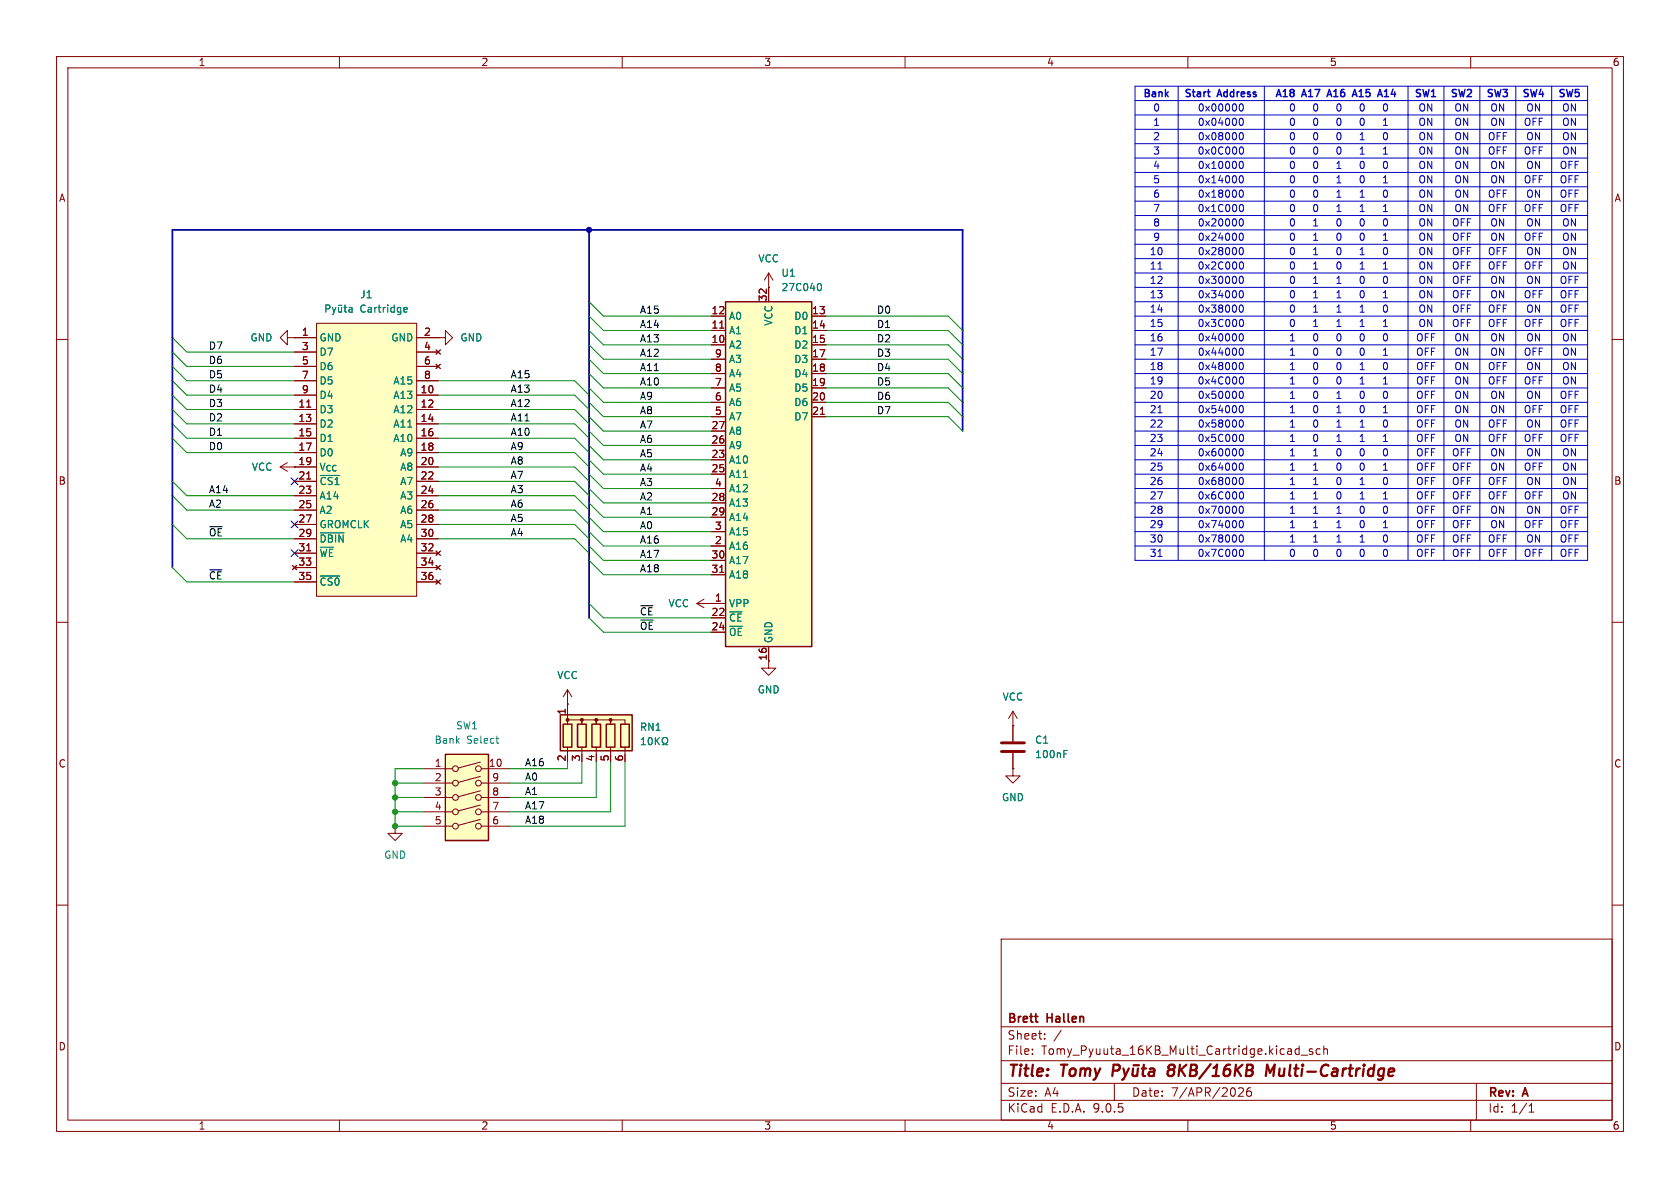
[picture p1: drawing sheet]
<svg xmlns="http://www.w3.org/2000/svg" width="297mm" height="210mm" viewBox="0 0 297 210" stroke-linecap="round" stroke-linejoin="round" font-family="sans-serif">
<g fill="none" stroke="#840000" stroke-width=".18">
<path d="M10 10h277v190h-277zM12 12h273v186h-273zM60 10v2M110 10v2M160 10v2M210 10v2M260 10v2M50.8 59.7v-1.3l-1.3 1.3 1.3 1.3v-1.3h1.3M52.1 59.7h.1M10 60h2M285 60h2M10 110h2"/>
<path d="M285 110h2M179.1 128.3v2.8M179.1 133.1v2.8M10 160h2M177 166h108v32h-108zM285 160h2M60 198v2M110 198v2M160 198v2M177 194.5h108M177 191.5h108M177 187.5h108"/>
<path d="M177 181.5h108M182.5 186.3v.1M182.5 185.5v.1M184.7 183.6v.1M184.7 182.8v.1M187.6 182.1l-1.3 2M197 191.5v3M210 198v2M219 192.4l.5-.1 .2 .1 .1 .3-.9 1.1h.9M221.1 192.3a.59 .59 0 0 0-.7 .6v.6l.1 .2 .5 .1 .2-.1v-.5l-.1-.3h-.4l-.3 .3M229 186.3l.2 .1 .5-.1M229.7 184.9v1.5"/>
<path d="M229.7 185.5l-.5-.1-.2 .1M230 186.5h1.2M232 185.5l-.3-.1-.2 .2v.2l.5 .2v.3h-.5M233.4 185.5l-.4-.1-.3 .3v.4l.1 .2h.6M234 185.5l.2-.1 .4 .1 .1 .9M234 184.9v1.5M260 198v2M261 191.5v6.5M270.3 196.6h.9M270.3 195.5l.4-.4v1.5"/>
</g>
<g fill="none" stroke="#840000" stroke-width=".4">
<path d="M196.8 189.3h.7a.55 .55 0 0 0 .5-.5 .55 .55 0 0 0-.4-.6h-.7l-.3 2M198.6 188.9l.3 1.3M198.9 190.2l-.2 .5-.3 .2M199.6 188.9l-.7 1.3M200.3 188.9v1.2a.57 .57 0 0 0 .7-.1M200.4 188.3h.9M201.2 188.9l-.2 1.3M201.8 188.9h.8M202.2 188.2l-.2 1.7 .1 .2 .3 .1M203.3 189l.2-.1 .5 .1v1.2M204.1 189.4h-.7a.4 .4 0 0 0-.3 .4 .4 .4 0 0 0 .2 .4l.7-.1M206.9 189.1a.65 .65 0 0 0-.3 1 .66 .66 0 0 0 .8-.1"/>
<path d="M206.9 189.1h.4M207.3 189.1l.1 .1M207.4 188.2a.66 .66 0 0 0-.8 .4v.3l.3 .2M207.5 189l-.2 .1M223.8 190.2l.2-2 .5 1.4 .9-1.4-.3 2"/>
</g>
<path d="M177 131.3h4.1M177 132.8h4.1" fill="none" stroke="#840000" stroke-width=".51"/>
<path d="M188.1 133.3h.4M188.1 132.7h.6" fill="none" stroke="#008484" stroke-width=".18"/>
<path d="M56 57.2h17.7v48.2h-17.7z" fill="#ffffc2"/>
<g fill="none" stroke="#840000" stroke-width=".18">
<path d="M52.1 59.7h3.8M56 57.2h17.7v48.2h-17.7zM73.7 59.7h3.8M77.5 59.7h1.2v-1.3l1.3 1.3-1.3 1.3v-1.3M77.5 59.7h.1M52.1 62.2h3.8M52.1 64.8h3.8M52.1 67.3h3.8M52.1 69.9h3.8M52.1 72.4h3.8M52.1 74.9h3.8M52.1 77.5h3.8"/>
<path d="M54.2 72h.7M73.7 62.2h3.8M73.7 64.8h3.8M73.7 67.3h3.8M73.7 69.9h3.8M73.7 72.4h3.8M73.7 74.9h3.8M73.7 77.5h3.8M77.1 61.8l.8 .8M77.1 64.4l.8 .8M77.9 61.8l-.8 .8M77.9 64.4l-.8 .8"/>
<path d="M49.5 82.6h6.4M49.5 82.6l1.3 .7M50.8 81.8l-1.3 .8M51.7 99.9l.8 .8M52.1 82.6h.1M52.1 80h3.8M52.1 85.1h3.8M52.1 87.6h3.8M52.1 90.2h3.8M52.1 92.7h3.8M52.1 95.3h3.8M52.1 97.8h3.8"/>
<path d="M52.5 99.9l-.8 .8M54.2 84.7h.7M54.2 97.4h.7M73.7 80h3.8M73.7 82.6h3.8M73.7 85.1h3.8M73.7 87.6h3.8M73.7 90.2h3.8M73.7 92.7h3.8M73.7 95.3h3.8M73.7 97.8h3.8M77.1 97.4l.8 .8"/>
<path d="M77.1 99.9l.8 .8M77.9 97.4l-.8 .8M77.9 99.9l-.8 .8M52.1 100.3h3.8M52.1 102.9h3.8M73.7 100.3h3.8M73.7 102.9h3.8M77.1 102.5l.8 .8M77.9 102.5l-.8 .8M100.3 124.5h.1M100.3 121.9l-.7 1.3M100.3 121.9l.8 1.3"/>
<path d="M100.3 121.9v2.6M69.8 146.1v1.2h1.3l-1.3 1.3-1.2-1.3h1.2M69.8 146.1h.1"/>
</g>
<g fill="none" stroke="#008484" stroke-width=".18">
<path d="M57.6 54.6l.6-.1 .1-.2v-.3l-.7-.1v1.3M58.8 54.3l.3 .9M59.1 55.2l-.3 .4M59.4 54.3l-.3 .9M59.8 54.3l.1 .8 .3 .1 .2-.1M59.8 54h.6M60.4 54.3v.9M60.8 54.3h.5M61 53.9v1.1l.3 .2M61.7 54.4h.5l.1 .8M62.3 54.6l-.5 .1-.1 .2 .1 .3 .5-.1M71.5 55.1h.4"/>
<path d="M71.5 54.4l.3-.1 .2 .3-.6 .2M56.6 84h3.5M56.6 94.2h4.2M56.6 101.8h3.5"/>
</g>
<path d="M99.1 126.4h12.7v6.3h-12.7z" fill="#ffffc2"/>
<path d="M99.1 126.4h12.7v6.3h-12.7zM99.6 128h1.5v4.1h-1.5zM102.1 128h1.5v4.1h-1.5zM104.6 128h1.6v4.1h-1.6zM107.2 128h1.5v4.1h-1.5zM109.7 128h1.6v4.1h-1.6z" fill="none" stroke="#840000" stroke-width=".25"/>
<g fill="#840000" stroke="#840000" stroke-width=".18">
<circle cx="100.3" cy="127.3" r=".25"/>
<circle cx="102.9" cy="127.3" r=".25"/>
<circle cx="105.4" cy="127.3" r=".25"/>
<circle cx="107.9" cy="127.3" r=".25"/>
</g>
<path d="M135.9 50.8h.1M135.9 48.3l-.8 1.2M135.9 48.3l.8 1.2M135.9 48.3v2.5M100.3 128v-.7h2.6v.7v-.7h2.5v.7v-.7h2.5v.7v-.7h2.6v.7M100.3 124.5v2.5M100.3 132.1v1.3M102.9 132.1v1.3M105.4 132.1v1.3M107.9 132.1v1.3M110.5 132.1v1.3" fill="none" stroke="#840000" stroke-width=".18"/>
<path d="M113.4 131.6h.7M113.4 130.7l.3-.3v1.2M114.8 130.4h.1a.68 .68 0 0 1 .4 .6 .68 .68 0 0 1-.4 .6 .84 .84 0 0 1-.1-1.2zM115.9 130.4v1.2M116 130.9l.6 .7M116.6 130.4l-.7 .7M117.1 131.6h.3v-.2a.54 .54 0 0 1-.3-.7 .54 .54 0 0 1 .8-.3 .58 .58 0 0 1-.2 1v.2h.3" fill="none" stroke="#008484" stroke-width=".18"/>
<path d="M78.7 133.4h7.7v15.2h-7.7z" fill="#ffffc2"/>
<g fill="none" stroke="#840000" stroke-width=".18">
<path d="M74.9 135.9h5.1M74.9 138.4h5.1M84.9 134.7l-3.9 1.1M84.9 137.3l-3.9 1M84.9 139.8l-3.9 1M85.1 135.9h5.1M85.1 138.4h5.1M179.1 128.3h.1M179.1 125.7l-.8 1.3M179.1 125.7l.7 1.3M179.1 125.7v2.6M74.9 141h5.1"/>
<path d="M74.9 143.5h5.1M74.9 146.1h5.1M84.9 142.3l-3.9 1.1M84.9 144.9l-3.9 1M85.1 141h5.1M85.1 143.5h5.1M85.1 146.1h5.1"/>
<circle cx="80.5" cy="138.4" r=".51"/>
<circle cx="80.5" cy="135.9" r=".51"/>
<circle cx="84.6" cy="135.9" r=".51"/>
<circle cx="84.6" cy="138.4" r=".51"/>
<circle cx="80.5" cy="141" r=".51"/>
<circle cx="80.5" cy="143.5" r=".51"/>
<circle cx="80.5" cy="146.1" r=".51"/>
<circle cx="84.6" cy="146.1" r=".51"/>
<circle cx="84.6" cy="141" r=".51"/>
<circle cx="84.6" cy="143.5" r=".51"/>
</g>
<path d="M78.7 133.4h7.7v15.2h-7.7z" fill="none" stroke="#840000" stroke-width=".25"/>
<path d="M87.7 130.5h.4M87.9 131.3l.2 .1" fill="none" stroke="#008484" stroke-width=".18"/>
<path d="M128.3 53.3h15.2v61h-15.2z" fill="#ffffc2"/>
<path d="M128.3 53.3h15.2v61h-15.2z" fill="none" stroke="#840000" stroke-width=".25"/>
<g fill="none" stroke="#840000" stroke-width=".18">
<path d="M52.1 59.7h.1M52.1 59.7h3.8M73.7 59.7h3.8M77.5 59.7h.1M125.7 55.9h2.6M125.7 58.4h2.6M127.2 58h.8M135.9 50.8h.1M135.9 50.8v2.5M143.5 55.9h2.5M143.5 58.4h2.5M52.1 62.2h3.8"/>
<path d="M52.1 64.8h3.8M52.1 67.3h3.8M52.1 69.9h3.8M52.1 72.4h3.8M52.1 74.9h3.8M52.1 77.5h3.8M54.2 72h.7M73.7 62.2h3.8M73.7 64.8h3.8M73.7 67.3h3.8M73.7 69.9h3.8M73.7 72.4h3.8"/>
<path d="M73.7 74.9h3.8M73.7 77.5h3.8M77.1 61.8l.8 .8M77.1 64.4l.8 .8M77.9 61.8l-.8 .8M77.9 64.4l-.8 .8M125.7 61h2.6M125.7 63.5h2.6M125.7 66h2.6M125.7 68.6h2.6M125.7 71.1h2.6M125.7 73.7h2.6"/>
<path d="M125.7 76.2h2.6M125.7 78.7h2.6M143.5 61h2.5M143.5 63.5h2.5M143.5 66h2.5M143.5 68.6h2.5M143.5 71.1h2.5M143.5 73.7h2.5M145 73.2h.7M51.7 99.9l.8 .8M52.1 82.6h.1M52.1 80h3.8"/>
<path d="M52.1 82.6h3.8M52.1 85.1h3.8M52.1 87.6h3.8M52.1 90.2h3.8M52.1 92.7h3.8M52.1 95.3h3.8M52.1 97.8h3.8M52.5 99.9l-.8 .8M54.2 84.7h.7M54.2 97.4h.7M73.7 80h3.8M73.7 82.6h3.8"/>
<path d="M73.7 85.1h3.8M73.7 87.6h3.8M73.7 90.2h3.8M73.7 92.7h3.8M73.7 95.3h3.8M73.7 97.8h3.8M77.1 97.4l.8 .8M77.1 99.9l.8 .8M77.9 97.4l-.8 .8M77.9 99.9l-.8 .8M125.7 81.3h2.6M125.7 83.8h2.6"/>
<path d="M125.7 86.4h2.6M125.7 88.9h2.6M125.7 91.4h2.6M125.7 94h2.6M125.7 96.5h2.6M125.7 99.1h2.6M52.1 100.3h3.8M52.1 102.9h3.8M73.7 100.3h3.8M73.7 102.9h3.8M77.1 102.5l.8 .8M77.9 102.5l-.8 .8"/>
<path d="M123.2 106.7h5.1M123.2 106.7l1.3 .7M124.5 105.9l-1.3 .8M125.7 106.7h.1M125.7 101.6h2.6M125.7 109.2h2.6M125.7 111.8h2.6M127.2 101.2h.8M135.9 114.3v3.8h1.3l-1.3 1.3-1.3-1.3h1.3M100.3 124.5h.1M100.3 124.5v2.5M179.1 135.9v1.3h1.2l-1.2 1.2-1.3-1.2h1.3"/>
<path d="M179.1 135.9h.1M179.1 128.3h.1M179.1 128.3v2.8M179.1 133.1v2.8"/>
</g>
<g fill="none" stroke="#008484" stroke-width=".18">
<path d="M57.6 54.6l.6-.1 .1-.2v-.3l-.7-.1v1.3M58.8 54.3l.3 .9M59.1 55.2l-.3 .4M59.4 54.3l-.3 .9M59.8 54.3l.1 .8 .3 .1 .2-.1M59.8 54h.6M60.4 54.3v.9M60.8 54.3h.5M61 53.9v1.1l.3 .2M61.7 54.4h.5l.1 .8M62.3 54.6l-.5 .1-.1 .2 .1 .3 .5-.1M71.5 55.1h.4"/>
<path d="M71.5 54.4l.3-.1 .2 .3-.6 .2M144.7 50.2l.1-.1a.68 .68 0 0 1 .4 .6 .68 .68 0 0 1-.4 .7l-.1-.1M56.6 84h3.5M56.6 94.2h4.2M56.6 101.8h3.5M113.4 131.6h.7M113.4 130.7l.3-.3v1.2M114.8 130.4h.1a.68 .68 0 0 1 .4 .6 .68 .68 0 0 1-.4 .6 .84 .84 0 0 1-.1-1.2zM115.9 130.4v1.2M116 130.9l.6 .7M116.6 130.4l-.7 .7M117.1 131.6h.3v-.2a.54 .54 0 0 1-.3-.7 .54 .54 0 0 1 .8-.3 .58 .58 0 0 1-.2 1v.2h.3"/>
<path d="M188.1 133.3h.4M188.1 132.7h.6"/>
</g>
<path d="M213.5 16.2h.4M213.7 17l.2 .1M235 15.8l-.4 1.3M239.1 17.1l.4-1.3 .4 1.3M239.2 16.7h.6M243.7 16.7h.6M244 15.8l.4 1.3" fill="none" stroke="#0000c2" stroke-width=".25"/>
<g fill="none" stroke="#0000c2" stroke-width=".18">
<path d="M200.7 17.8h80M200.7 15.2h80v83.9h-80zM208.3 15.2v83.9M219.3 18.4h.1a.68 .68 0 0 1 .4 .6 .68 .68 0 0 1-.4 .6 .84 .84 0 0 1-.1-1.2zM223.5 15.2v83.9M236.5 18.5l.1-.1a.68 .68 0 0 1 .5 .6 .68 .68 0 0 1-.5 .6l-.1-.1-.2-.4zM240.6 18.5l.2-.1a.68 .68 0 0 1 .4 .6 .68 .68 0 0 1-.4 .6l-.2-.1-.1-.4zM244.7 18.5l.2-.1a.68 .68 0 0 1 .4 .6 .68 .68 0 0 1-.4 .6l-.2-.1-.1-.4zM248.9 15.2v83.9M255.3 15.2v83.9M261.6 15.2v83.9M268 15.2v83.9"/>
<path d="M274.3 15.2v83.9M200.7 20.3h80M200.7 22.9h80M200.7 25.4h80M200.7 27.9h80M200.7 30.5h80M200.7 33h80M200.7 35.6h80M200.7 38.1h80M219.2 26.1l.2-.1a.68 .68 0 0 1 .4 .6 .68 .68 0 0 1-.4 .6l-.2-.1M219.2 36.3l.2-.2a.68 .68 0 0 1 .4 .7 .68 .68 0 0 1-.4 .6l-.2-.1M219.3 21l.1-.1a.68 .68 0 0 1 .4 .6 .68 .68 0 0 1-.4 .7 .84 .84 0 0 1-.1-1.2z"/>
<path d="M219.3 23.5l.1-.1a.68 .68 0 0 1 .4 .7 .68 .68 0 0 1-.4 .6 .84 .84 0 0 1-.1-1.2zM219.3 28.6l.1-.1a.68 .68 0 0 1 .4 .7 .68 .68 0 0 1-.4 .6 .84 .84 0 0 1-.1-1.2zM219.3 31.1h.1a.68 .68 0 0 1 .4 .6 .68 .68 0 0 1-.4 .6 .84 .84 0 0 1-.1-1.2zM219.3 33.7l.1-.1a.68 .68 0 0 1 .4 .6 .68 .68 0 0 1-.4 .7 .84 .84 0 0 1-.1-1.2zM219.3 38.7h.1a.68 .68 0 0 1 .4 .6 .68 .68 0 0 1-.4 .6 .84 .84 0 0 1-.1-1.2zM232.2 39.9h.8M232.3 39h-.1M236.3 29.8h.8M236.3 28.9l.4-.4v1.3M236.3 31.4l.4-.3v1.2M236.3 34l.4-.4v1.3M236.3 36.5l.4-.4v1.3"/>
<path d="M236.3 32.3h.8M236.3 34.9h.8M236.3 37.4h.8M236.5 23.6l.1-.2a.68 .68 0 0 1 .5 .7 .68 .68 0 0 1-.5 .6l-.1-.1-.2-.4zM236.5 26.1l.1-.1a.68 .68 0 0 1 .5 .6 .68 .68 0 0 1-.5 .6l-.1-.1-.2-.3zM236.5 38.8l.1-.1a.68 .68 0 0 1 .5 .6 .68 .68 0 0 1-.5 .6l-.1-.1-.2-.3zM236.9 21l-.1-.1a.68 .68 0 0 0-.5 .6 .68 .68 0 0 0 .5 .7l.1-.1M240.5 24.7h.7M240.5 23.8l.3-.4v1.3M240.5 26.3l.3-.3v1.2M240.5 34l.3-.4v1.3M240.5 36.5l.3-.4v1.3"/>
<path d="M240.5 27.2h.7M240.5 34.9h.7M240.5 37.4h.7M240.6 21l.2-.1a.68 .68 0 0 1 .4 .6 .68 .68 0 0 1-.4 .7l-.2-.2-.1-.3zM240.6 28.6l.2-.1a.68 .68 0 0 1 .4 .7 .68 .68 0 0 1-.4 .6l-.2-.1-.1-.4zM240.6 31.2l.2-.1a.68 .68 0 0 1 .4 .6 .68 .68 0 0 1-.4 .6l-.2-.1-.1-.4zM240.6 38.8l.2-.1a.68 .68 0 0 1 .4 .6 .68 .68 0 0 1-.4 .6l-.2-.1-.1-.3zM244.6 22.2h.7M244.6 21.3l.3-.4v1.3M244.6 26.3l.3-.3v1.2M244.6 31.4l.3-.3v1.2M244.6 36.5l.3-.4v1.3"/>
<path d="M244.6 27.2h.7M244.6 32.3h.7M244.6 37.4h.7M244.7 28.6l.2-.1a.68 .68 0 0 1 .4 .7 .68 .68 0 0 1-.4 .6l-.2-.1-.1-.4zM244.7 23.6l.2-.2a.68 .68 0 0 1 .4 .7 .68 .68 0 0 1-.4 .6l-.2-.1-.1-.4zM244.7 33.7l.2-.1a.68 .68 0 0 1 .4 .6 .68 .68 0 0 1-.4 .7l-.2-.2-.1-.3zM244.7 38.8l.2-.1a.68 .68 0 0 1 .4 .6 .68 .68 0 0 1-.4 .6l-.2-.1-.1-.3zM200.7 40.6h80M200.7 43.2h80M200.7 45.7h80M200.7 48.3h80M200.7 50.8h80"/>
<path d="M200.7 53.3h80M200.7 55.9h80M200.7 58.4h80M204.7 47.6h.7M219.2 46.4l.2-.1a.68 .68 0 0 1 .4 .6 .68 .68 0 0 1-.4 .7l-.2-.2M219.2 56.6l.2-.1a.68 .68 0 0 1 .4 .6 .68 .68 0 0 1-.4 .6l-.2-.1M219.3 41.3l.1-.1a.68 .68 0 0 1 .4 .7 .68 .68 0 0 1-.4 .6 .84 .84 0 0 1-.1-1.2zM219.3 43.8h.1a.68 .68 0 0 1 .4 .6 .68 .68 0 0 1-.4 .6 .84 .84 0 0 1-.1-1.2zM219.3 48.9l.1-.1a.68 .68 0 0 1 .4 .7 .68 .68 0 0 1-.4 .6 .84 .84 0 0 1-.1-1.2zM219.3 51.4h.1a.68 .68 0 0 1 .4 .6 .68 .68 0 0 1-.4 .6 .84 .84 0 0 1-.1-1.2zM219.3 54l.1-.1a.68 .68 0 0 1 .4 .7 .68 .68 0 0 1-.4 .6 .84 .84 0 0 1-.1-1.2zM219.3 59.1l.1-.1a.68 .68 0 0 1 .4 .6 .68 .68 0 0 1-.4 .7 .84 .84 0 0 1-.1-1.2z"/>
<path d="M232.2 42.5h.8M232.2 45h.8M232.2 47.6h.8M232.2 50.1h.8M232.2 52.6h.8M232.2 55.2h.8M232.2 57.7h.8M232.3 41.5l-.1 .1M232.3 44.1h-.1M232.3 46.6l-.1 .1M232.3 49.1l-.1 .1M232.3 51.7h-.1"/>
<path d="M232.3 54.2l-.1 .1M232.3 56.8h-.1M236.3 49.2l.4-.4v1.3M236.3 51.7l.4-.3v1.2M236.3 54.3l.4-.4v1.3M236.3 56.8l.4-.3v1.2M236.3 50.1h.8M236.3 52.6h.8M236.3 55.2h.8M236.3 57.7h.8M236.5 43.9l.1-.1a.68 .68 0 0 1 .5 .6 .68 .68 0 0 1-.5 .6l-.1-.1-.2-.4zM236.5 46.4l.1-.1a.68 .68 0 0 1 .5 .6 .68 .68 0 0 1-.5 .7l-.1-.2-.2-.3z"/>
<path d="M236.5 59.1l.1-.1a.68 .68 0 0 1 .5 .6 .68 .68 0 0 1-.5 .7l-.1-.2-.2-.3zM236.9 41.3l-.1-.1a.68 .68 0 0 0-.5 .7 .68 .68 0 0 0 .5 .6l.1-.1M240.5 44.1l.3-.3v1.2M240.5 46.7l.3-.4v1.3M240.5 54.3l.3-.4v1.3M240.5 56.8l.3-.3v1.2M240.5 45h.7M240.5 47.6h.7M240.5 55.2h.7M240.5 57.7h.7M240.6 41.3l.2-.1a.68 .68 0 0 1 .4 .7 .68 .68 0 0 1-.4 .6l-.2-.1-.1-.4zM240.6 49l.2-.2a.68 .68 0 0 1 .4 .7 .68 .68 0 0 1-.4 .6l-.2-.1-.1-.4z"/>
<path d="M240.6 51.5l.2-.1a.68 .68 0 0 1 .4 .6 .68 .68 0 0 1-.4 .6l-.2-.1-.1-.3zM240.6 59.1l.2-.1a.68 .68 0 0 1 .4 .6 .68 .68 0 0 1-.4 .7l-.2-.2-.1-.3zM244.6 41.6l.3-.4v1.3M244.6 46.7l.3-.4v1.3M244.6 51.7l.3-.3v1.2M244.6 56.8l.3-.3v1.2M244.6 42.5h.7M244.6 47.6h.7M244.6 52.6h.7M244.6 57.7h.7M244.7 43.9l.2-.1a.68 .68 0 0 1 .4 .6 .68 .68 0 0 1-.4 .6l-.2-.1-.1-.4zM244.7 49l.2-.2a.68 .68 0 0 1 .4 .7 .68 .68 0 0 1-.4 .6l-.2-.1-.1-.4z"/>
<path d="M244.7 54l.2-.1a.68 .68 0 0 1 .4 .7 .68 .68 0 0 1-.4 .6l-.2-.1-.1-.4zM244.7 59.1l.2-.1a.68 .68 0 0 1 .4 .6 .68 .68 0 0 1-.4 .7l-.2-.2-.1-.3zM200.7 61h80M200.7 63.5h80M200.7 66h80M200.7 68.6h80M200.7 71.1h80M200.7 73.7h80M200.7 76.2h80M200.7 78.7h80M204.7 73h.7M219.2 66.7l.2-.1a.68 .68 0 0 1 .4 .7 .68 .68 0 0 1-.4 .6l-.2-.1"/>
<path d="M219.2 76.9l.2-.1a.68 .68 0 0 1 .4 .6 .68 .68 0 0 1-.4 .6l-.2-.1M219.3 61.6l.1-.1a.68 .68 0 0 1 .4 .7 .68 .68 0 0 1-.4 .6 .84 .84 0 0 1-.1-1.2zM219.3 64.1h.1a.68 .68 0 0 1 .4 .6 .68 .68 0 0 1-.4 .6 .84 .84 0 0 1-.1-1.2zM219.3 69.2h.1a.68 .68 0 0 1 .4 .6 .68 .68 0 0 1-.4 .6 .84 .84 0 0 1-.1-1.2zM219.3 71.8l.1-.1a.68 .68 0 0 1 .4 .6 .68 .68 0 0 1-.4 .7 .84 .84 0 0 1-.1-1.2zM219.3 74.3l.1-.1a.68 .68 0 0 1 .4 .7 .68 .68 0 0 1-.4 .6 .84 .84 0 0 1-.1-1.2zM219.3 79.4l.1-.1a.68 .68 0 0 1 .4 .7 .68 .68 0 0 1-.4 .6 .84 .84 0 0 1-.1-1.2zM232.3 79.6l-.1 .1M236.3 69.5l.4-.3v1.2M236.3 72.1l.4-.4v1.3M236.3 74.6l.4-.4v1.3M236.3 77.1l.4-.3v1.2"/>
<path d="M236.3 70.4h.8M236.3 73h.8M236.3 75.5h.8M236.3 78h.8M236.5 64.2l.1-.1a.68 .68 0 0 1 .5 .6 .68 .68 0 0 1-.5 .6l-.1-.1-.2-.3zM236.5 66.7l.1-.1a.68 .68 0 0 1 .5 .7 .68 .68 0 0 1-.5 .6l-.1-.1-.2-.4zM236.5 79.4l.1-.1a.68 .68 0 0 1 .5 .7 .68 .68 0 0 1-.5 .6l-.1-.1-.2-.4zM236.9 61.6l-.1-.1a.68 .68 0 0 0-.5 .7 .68 .68 0 0 0 .5 .6l.1-.1M240.5 64.4l.3-.3v1.2M240.5 67l.3-.4v1.3M240.5 74.6l.3-.4v1.3M240.5 77.1l.3-.3v1.2"/>
<path d="M240.5 65.3h.7M240.5 67.9h.7M240.5 75.5h.7M240.5 78h.7M240.6 61.7l.2-.2a.68 .68 0 0 1 .4 .7 .68 .68 0 0 1-.4 .6l-.2-.1-.1-.4zM240.6 69.3l.2-.1a.68 .68 0 0 1 .4 .6 .68 .68 0 0 1-.4 .6l-.2-.1-.1-.4zM240.6 71.8l.2-.1a.68 .68 0 0 1 .4 .6 .68 .68 0 0 1-.4 .7l-.2-.2-.1-.3zM240.6 79.4l.2-.1a.68 .68 0 0 1 .4 .7 .68 .68 0 0 1-.4 .6l-.2-.1-.1-.4zM244.6 61.9l.3-.4v1.3M244.6 67l.3-.4v1.3M244.6 72.1l.3-.4v1.3M244.6 77.1l.3-.3v1.2"/>
<path d="M244.6 62.8h.7M244.6 67.9h.7M244.6 73h.7M244.6 78h.7M244.7 64.2l.2-.1a.68 .68 0 0 1 .4 .6 .68 .68 0 0 1-.4 .6l-.2-.1-.1-.3zM244.7 69.3l.2-.1a.68 .68 0 0 1 .4 .6 .68 .68 0 0 1-.4 .6l-.2-.1-.1-.4zM244.7 74.4l.2-.2a.68 .68 0 0 1 .4 .7 .68 .68 0 0 1-.4 .6l-.2-.1-.1-.4zM244.7 79.4l.2-.1a.68 .68 0 0 1 .4 .7 .68 .68 0 0 1-.4 .6l-.2-.1-.1-.4zM200.7 81.3h80M200.7 83.8h80M200.7 86.4h80M200.7 88.9h80"/>
<path d="M200.7 91.4h80M200.7 94h80M200.7 96.5h80M204.7 98.4h.7M219.2 87.1l.2-.2a.68 .68 0 0 1 .4 .7 .68 .68 0 0 1-.4 .6l-.2-.1M219.2 97.2l.2-.1a.68 .68 0 0 1 .4 .6 .68 .68 0 0 1-.4 .7l-.2-.2M219.3 81.9h.1a.68 .68 0 0 1 .4 .6 .68 .68 0 0 1-.4 .6 .84 .84 0 0 1-.1-1.2zM219.3 84.5l.1-.1a.68 .68 0 0 1 .4 .6 .68 .68 0 0 1-.4 .7 .84 .84 0 0 1-.1-1.2zM219.3 89.5h.1a.68 .68 0 0 1 .4 .6 .68 .68 0 0 1-.4 .6 .84 .84 0 0 1-.1-1.2zM219.3 92.1l.1-.1a.68 .68 0 0 1 .4 .7 .68 .68 0 0 1-.4 .6 .84 .84 0 0 1-.1-1.2zM219.3 94.6h.1a.68 .68 0 0 1 .4 .6 .68 .68 0 0 1-.4 .6 .84 .84 0 0 1-.1-1.2zM232.2 80.6h.8"/>
<path d="M232.2 83.1h.8M232.2 85.7h.8M232.2 88.2h.8M232.2 90.7h.8M232.2 93.3h.8M232.2 95.8h.8M232.3 82.2h-.1M232.3 84.7l-.1 .1M232.3 87.2l-.1 .1M232.3 89.8h-.1M232.3 92.3l-.1 .1M232.3 94.9h-.1"/>
<path d="M236.3 89.8l.4-.3v1.2M236.3 92.4l.4-.4v1.3M236.3 94.9l.4-.3v1.2M236.3 90.7h.8M236.3 93.3h.8M236.3 95.8h.8M236.5 87.1l.1-.2a.68 .68 0 0 1 .5 .7 .68 .68 0 0 1-.5 .6l-.1-.1-.2-.4zM236.5 84.5l.1-.1a.68 .68 0 0 1 .5 .6 .68 .68 0 0 1-.5 .7l-.1-.2-.2-.3zM236.5 97.2l.1-.1a.68 .68 0 0 1 .5 .6 .68 .68 0 0 1-.5 .7l-.1-.2-.2-.3zM236.9 81.9h-.1a.68 .68 0 0 0-.5 .6 .68 .68 0 0 0 .5 .6h.1M240.5 84.8l.3-.4v1.3M240.5 87.3l.3-.4v1.3"/>
<path d="M240.5 94.9l.3-.3v1.2M240.5 85.7h.7M240.5 88.2h.7M240.5 95.8h.7M240.6 82l.2-.1a.68 .68 0 0 1 .4 .6 .68 .68 0 0 1-.4 .6l-.2-.1-.1-.4zM240.6 89.6l.2-.1a.68 .68 0 0 1 .4 .6 .68 .68 0 0 1-.4 .6l-.2-.1-.1-.3zM240.6 92.1l.2-.1a.68 .68 0 0 1 .4 .7 .68 .68 0 0 1-.4 .6l-.2-.1-.1-.4zM240.6 97.2l.2-.1a.68 .68 0 0 1 .4 .6 .68 .68 0 0 1-.4 .7l-.2-.2-.1-.3zM244.6 82.2l.3-.3v1.2M244.6 87.3l.3-.4v1.3M244.6 92.4l.3-.4v1.3M244.6 83.1h.7"/>
<path d="M244.6 88.2h.7M244.6 93.3h.7M244.7 84.5l.2-.1a.68 .68 0 0 1 .4 .6 .68 .68 0 0 1-.4 .7l-.2-.2-.1-.3zM244.7 89.6l.2-.1a.68 .68 0 0 1 .4 .6 .68 .68 0 0 1-.4 .6l-.2-.1-.1-.3zM244.7 94.7l.2-.1a.68 .68 0 0 1 .4 .6 .68 .68 0 0 1-.4 .6l-.2-.1-.1-.4zM244.7 97.2l.2-.1a.68 .68 0 0 1 .4 .6 .68 .68 0 0 1-.4 .7l-.2-.2-.1-.3z"/>
</g>
<path d="M104.1 40.6v68.6M170.2 76.2v-35.6h-139.7v59.7" fill="none" stroke="#000084" stroke-width=".3"/>
<g fill="none" stroke="#008400" stroke-width=".18">
<path d="M30.5 59.7l2.5 2.5h19.1M104.1 53.3l2.6 2.6h19M104.1 55.9l2.6 2.5h19M104.1 58.4l2.6 2.6h19M146 55.9h21.6l2.6 2.5M146 58.4h21.6l2.6 2.6M30.5 77.5l2.5 2.5h19.1M30.5 67.3l2.5 2.6h19.1M30.5 72.4l2.5 2.5h19.1M30.5 69.9l2.5 2.5h19.1M30.5 64.8l2.5 2.5h19.1M30.5 62.2l2.5 2.6h19.1"/>
<path d="M30.5 74.9l2.5 2.6h19.1M77.5 69.9h24.1l2.5 2.5M77.5 74.9h24.1l2.5 2.6M77.5 72.4h24.1l2.5 2.5M77.5 67.3h24.1l2.5 2.6M77.5 77.5h24.1l2.5 2.5M104.1 66l2.6 2.6h19M104.1 68.6l2.6 2.5h19M104.1 71.1l2.6 2.6h19M104.1 63.5l2.6 2.5h19M104.1 76.2l2.6 2.5h19M104.1 78.7l2.6 2.6h19"/>
<path d="M104.1 73.7l2.6 2.5h19M104.1 61l2.6 2.5h19M146 68.6h21.6l2.6 2.5M146 71.1h21.6l2.6 2.6M146 73.7h21.6l2.6 2.5M146 66h21.6l2.6 2.6M146 63.5h21.6l2.6 2.5M146 61h21.6l2.6 2.5M30.5 87.6l2.5 2.6h19.1M30.5 92.7l2.5 2.6h19.1M30.5 85.1l2.5 2.5h19.1M77.5 80h24.1l2.5 2.6"/>
<path d="M77.5 82.6h24.1l2.5 2.5M77.5 85.1h24.1l2.5 2.5M77.5 90.2h24.1l2.5 2.5M77.5 95.3h24.1l2.5 2.5M77.5 92.7h24.1l2.5 2.6M77.5 87.6h24.1l2.5 2.6M104.1 81.3l2.6 2.5h19M104.1 83.8l2.6 2.6h19M104.1 96.5l2.6 2.6h19M104.1 91.4l2.6 2.6h19M104.1 88.9l2.6 2.5h19M104.1 86.4l2.6 2.5h19"/>
<path d="M104.1 94l2.6 2.5h19M104.1 99.1l2.6 2.5h19M30.5 100.3l2.5 2.6h19.1M104.1 109.2l2.6 2.6h19M104.1 106.7l2.6 2.5h19M69.8 138.4h5.1M74.9 135.9h-5.1v10.2h5.1M100.3 134.6v1.3h-10.1M102.9 134.6v3.8h-12.7M105.4 134.6v6.4h-15.2M107.9 134.6v8.9h-17.7M110.5 134.6v11.5h-20.3"/>
<path d="M69.8 141h5.1M69.8 143.5h5.1"/>
</g>
<path d="M51.5 92.1l1.2 1.2M51.5 84.5l1.2 1.2M51.5 97.2l1.2 1.2M52.7 92.1l-1.2 1.2M52.7 84.5l-1.2 1.2M52.7 97.2l-1.2 1.2" fill="none" stroke="#000084" stroke-width=".18"/>
<g fill="#008400" stroke="#008400" stroke-width=".18">
<circle cx="69.8" cy="141" r=".46"/>
<circle cx="69.8" cy="143.5" r=".46"/>
<circle cx="69.8" cy="138.4" r=".46"/>
<circle cx="69.8" cy="146.1" r=".46"/>
</g>
<circle cx="104.1" cy="40.6" r=".46" fill="#000084" stroke="#000084" stroke-width=".18"/>
<g font-size="2.8" fill="#840000">
<text x="178" y="190.9">Title:</text>
<text x="187.7" y="190.9">Tomy</text>
<text x="208.1" y="190.9">8KB/16KB</text>
<text x="226.2" y="190.9">Multi-Cartridge</text>
</g>
<g font-size="2.1" fill="#840000">
<text x="178" y="184">Sheet:</text>
<text x="178" y="181.2">Brett</text>
<text x="185.2" y="181.2">Hallen</text>
<text x="178" y="186.7">File:</text>
<text x="184.1" y="186.7">Tomy_Pyuuta_16KB_Multi_Cartridge.kicad_sch</text>
<text x="178" y="196.9">KiCad</text>
<text x="178" y="194.1">Size:</text>
<text x="184.7" y="194.1">A4</text>
<text x="185.7" y="196.9">E.D.A.</text>
<text x="193.3" y="196.9">9.0.5</text>
<text x="200" y="194.1">Date:</text>
<text x="207" y="194.1">7/APR/2026</text>
<text x="263" y="194.3">Rev:</text>
<text x="263" y="196.9">Id:</text>
<text x="267.1" y="196.9">1/1</text>
<text x="269.4" y="194.3">A</text>
</g>
<g font-size="1.8" fill="#840000">
<text x="35" y="11.9">1</text>
<text x="85" y="11.9">2</text>
<text x="135" y="11.9">3</text>
<text x="185" y="11.9">4</text>
<text x="235" y="11.9">5</text>
<text x="285" y="11.9">6</text>
<text x="10.3" y="35.9">A</text>
<text x="285.3" y="35.9">A</text>
<text x="135.6" y="53.4" transform="rotate(-90 135.6 53.4)">32</text>
<text x="53.3" y="59.4">1</text>
<text x="74.9" y="59.4">2</text>
<text x="125.7" y="55.6">12</text>
<text x="125.7" y="58.2">11</text>
<text x="143.5" y="55.6">13</text>
<text x="143.5" y="58.2">14</text>
<text x="53.3" y="62">3</text>
<text x="53.3" y="64.5">5</text>
<text x="74.9" y="62">4</text>
<text x="74.9" y="64.5">6</text>
<text x="125.7" y="60.7">10</text>
<text x="126.3" y="63.2">9</text>
<text x="126.3" y="65.8">8</text>
<text x="143.5" y="60.7">15</text>
<text x="143.5" y="63.2">17</text>
<text x="143.5" y="65.8">18</text>
<text x="53.3" y="67.1">7</text>
<text x="53.3" y="69.6">9</text>
<text x="74.3" y="69.6">10</text>
<text x="74.9" y="67.1">8</text>
<text x="126.3" y="68.3">7</text>
<text x="126.3" y="70.9">6</text>
<text x="143.5" y="68.3">19</text>
<text x="143.5" y="70.9">20</text>
<text x="52.7" y="72.1">11</text>
<text x="52.7" y="74.7">13</text>
<text x="52.7" y="77.2">15</text>
<text x="74.3" y="72.1">12</text>
<text x="74.3" y="74.7">14</text>
<text x="74.3" y="77.2">16</text>
<text x="125.7" y="75.9">27</text>
<text x="126.3" y="73.4">5</text>
<text x="143.5" y="73.4">21</text>
<text x="52.7" y="79.8">17</text>
<text x="52.7" y="82.3">19</text>
<text x="74.3" y="79.8">18</text>
<text x="74.3" y="82.3">20</text>
<text x="125.7" y="78.5">26</text>
<text x="125.7" y="81">23</text>
<text x="125.7" y="83.6">25</text>
<text x="10.3" y="85.9">B</text>
<text x="52.7" y="84.8">21</text>
<text x="52.7" y="87.4">23</text>
<text x="52.7" y="89.9">25</text>
<text x="74.3" y="84.8">22</text>
<text x="74.3" y="87.4">24</text>
<text x="74.3" y="89.9">26</text>
<text x="125.7" y="88.6">28</text>
<text x="126.3" y="86.1">4</text>
<text x="285.3" y="85.9">B</text>
<text x="52.7" y="92.5">27</text>
<text x="52.7" y="95">29</text>
<text x="74.3" y="92.5">28</text>
<text x="74.3" y="95">30</text>
<text x="125.7" y="91.2">29</text>
<text x="126.3" y="93.7">3</text>
<text x="52.7" y="97.5">31</text>
<text x="52.7" y="100.1">33</text>
<text x="74.3" y="97.5">32</text>
<text x="74.3" y="100.1">34</text>
<text x="125.7" y="98.8">30</text>
<text x="125.7" y="101.3">31</text>
<text x="126.3" y="96.3">2</text>
<text x="52.7" y="102.6">35</text>
<text x="74.3" y="102.6">36</text>
<text x="126.3" y="106.4">1</text>
<text x="125.7" y="109">22</text>
<text x="125.7" y="111.5">24</text>
<text x="135.6" y="116.9" transform="rotate(-90 135.6 116.9)">16</text>
<text x="100.1" y="126.4" transform="rotate(-90 100.1 126.4)">1</text>
<text x="10.3" y="135.9">C</text>
<text x="76.8" y="135.6">1</text>
<text x="86.3" y="135.6">10</text>
<text x="100.1" y="134.7" transform="rotate(-90 100.1 134.7)">2</text>
<text x="102.6" y="134.7" transform="rotate(-90 102.6 134.7)">3</text>
<text x="105.2" y="134.7" transform="rotate(-90 105.2 134.7)">4</text>
<text x="107.7" y="134.7" transform="rotate(-90 107.7 134.7)">5</text>
<text x="110.2" y="134.7" transform="rotate(-90 110.2 134.7)">6</text>
<text x="285.3" y="135.9">C</text>
<text x="76.8" y="138.2">2</text>
<text x="76.8" y="140.7">3</text>
<text x="76.8" y="143.3">4</text>
<text x="86.9" y="138.2">9</text>
<text x="86.9" y="140.7">8</text>
<text x="86.9" y="143.3">7</text>
<text x="76.8" y="145.8">5</text>
<text x="86.9" y="145.8">6</text>
<text x="10.3" y="185.9">D</text>
<text x="285.3" y="185.9">D</text>
<text x="35" y="199.9">1</text>
<text x="85" y="199.9">2</text>
<text x="135" y="199.9">3</text>
<text x="185" y="199.9">4</text>
<text x="235" y="199.9">5</text>
<text x="285" y="199.9">6</text>
</g>
<g font-size="1.8" fill="#0000c2">
<text x="201.9" y="17.5">Bank</text>
<text x="209.2" y="17.5">Start</text>
<text x="215.3" y="17.5">Address</text>
<text x="225.3" y="17.5">A18</text>
<text x="230.2" y="17.5">A17</text>
<text x="235.2" y="17.5">A16</text>
<text x="240.2" y="17.5">A15</text>
<text x="245.2" y="17.5">A14</text>
<text x="249.9" y="17.5">SW1</text>
<text x="256.3" y="17.5">SW2</text>
<text x="262.6" y="17.5">SW3</text>
<text x="269" y="17.5">SW4</text>
<text x="275.3" y="17.5">SW5</text>
<text x="203.8" y="19.9">0</text>
<text x="203.8" y="22.5">1</text>
<text x="211.7" y="19.9">0x00000</text>
<text x="211.7" y="22.5">0x04000</text>
<text x="228" y="19.9">0</text>
<text x="228" y="22.5">0</text>
<text x="232.7" y="19.9">0</text>
<text x="232.7" y="22.5">0</text>
<text x="237.4" y="22.5">0</text>
<text x="250.7" y="19.9">ON</text>
<text x="250.7" y="22.5">ON</text>
<text x="257" y="19.9">ON</text>
<text x="257" y="22.5">ON</text>
<text x="263.4" y="19.9">ON</text>
<text x="263.4" y="22.5">ON</text>
<text x="269.3" y="22.5">OFF</text>
<text x="269.7" y="19.9">ON</text>
<text x="276.1" y="19.9">ON</text>
<text x="276.1" y="22.5">ON</text>
<text x="203.8" y="25">2</text>
<text x="203.8" y="27.5">3</text>
<text x="211.6" y="27.5">0x0C000</text>
<text x="211.7" y="25">0x08000</text>
<text x="228" y="25">0</text>
<text x="228" y="27.5">0</text>
<text x="232.7" y="25">0</text>
<text x="232.7" y="27.5">0</text>
<text x="250.7" y="25">ON</text>
<text x="250.7" y="27.5">ON</text>
<text x="257" y="25">ON</text>
<text x="257" y="27.5">ON</text>
<text x="262.9" y="25">OFF</text>
<text x="262.9" y="27.5">OFF</text>
<text x="269.3" y="27.5">OFF</text>
<text x="269.7" y="25">ON</text>
<text x="276.1" y="25">ON</text>
<text x="276.1" y="27.5">ON</text>
<text x="203.8" y="30.1">4</text>
<text x="203.8" y="32.6">5</text>
<text x="203.8" y="35.2">6</text>
<text x="211.7" y="30.1">0x10000</text>
<text x="211.7" y="32.6">0x14000</text>
<text x="211.7" y="35.2">0x18000</text>
<text x="228" y="30.1">0</text>
<text x="228" y="32.6">0</text>
<text x="228" y="35.2">0</text>
<text x="232.7" y="30.1">0</text>
<text x="232.7" y="32.6">0</text>
<text x="232.7" y="35.2">0</text>
<text x="250.7" y="30.1">ON</text>
<text x="250.7" y="32.6">ON</text>
<text x="250.7" y="35.2">ON</text>
<text x="257" y="30.1">ON</text>
<text x="257" y="32.6">ON</text>
<text x="257" y="35.2">ON</text>
<text x="262.9" y="35.2">OFF</text>
<text x="263.4" y="30.1">ON</text>
<text x="263.4" y="32.6">ON</text>
<text x="269.3" y="32.6">OFF</text>
<text x="269.7" y="30.1">ON</text>
<text x="269.7" y="35.2">ON</text>
<text x="275.6" y="30.1">OFF</text>
<text x="275.6" y="32.6">OFF</text>
<text x="275.6" y="35.2">OFF</text>
<text x="203.8" y="37.7">7</text>
<text x="203.8" y="40.2">8</text>
<text x="211.6" y="37.7">0x1C000</text>
<text x="211.7" y="40.2">0x20000</text>
<text x="228" y="37.7">0</text>
<text x="228" y="40.2">0</text>
<text x="232.7" y="37.7">0</text>
<text x="232.7" y="40.2">1</text>
<text x="250.7" y="37.7">ON</text>
<text x="250.7" y="40.2">ON</text>
<text x="256.6" y="40.2">OFF</text>
<text x="257" y="37.7">ON</text>
<text x="262.9" y="37.7">OFF</text>
<text x="263.4" y="40.2">ON</text>
<text x="269.3" y="37.7">OFF</text>
<text x="269.7" y="40.2">ON</text>
<text x="275.6" y="37.7">OFF</text>
<text x="276.1" y="40.2">ON</text>
<text x="203.2" y="45.3">10</text>
<text x="203.2" y="47.9">11</text>
<text x="203.8" y="42.8">9</text>
<text x="211.6" y="47.9">0x2C000</text>
<text x="211.7" y="42.8">0x24000</text>
<text x="211.7" y="45.3">0x28000</text>
<text x="228" y="42.8">0</text>
<text x="228" y="45.3">0</text>
<text x="228" y="47.9">0</text>
<text x="232.7" y="42.8">1</text>
<text x="232.7" y="45.3">1</text>
<text x="232.7" y="47.9">1</text>
<text x="237.4" y="42.8">0</text>
<text x="250.7" y="42.8">ON</text>
<text x="250.7" y="45.3">ON</text>
<text x="250.7" y="47.9">ON</text>
<text x="256.6" y="42.8">OFF</text>
<text x="256.6" y="45.3">OFF</text>
<text x="256.6" y="47.9">OFF</text>
<text x="262.9" y="45.3">OFF</text>
<text x="262.9" y="47.9">OFF</text>
<text x="263.4" y="42.8">ON</text>
<text x="269.3" y="42.8">OFF</text>
<text x="269.3" y="47.9">OFF</text>
<text x="269.7" y="45.3">ON</text>
<text x="276.1" y="42.8">ON</text>
<text x="276.1" y="45.3">ON</text>
<text x="276.1" y="47.9">ON</text>
<text x="203.2" y="50.4">12</text>
<text x="203.2" y="52.9">13</text>
<text x="211.7" y="50.4">0x30000</text>
<text x="211.7" y="52.9">0x34000</text>
<text x="228" y="50.4">0</text>
<text x="228" y="52.9">0</text>
<text x="232.7" y="50.4">1</text>
<text x="232.7" y="52.9">1</text>
<text x="250.7" y="50.4">ON</text>
<text x="250.7" y="52.9">ON</text>
<text x="256.6" y="50.4">OFF</text>
<text x="256.6" y="52.9">OFF</text>
<text x="263.4" y="50.4">ON</text>
<text x="263.4" y="52.9">ON</text>
<text x="269.3" y="52.9">OFF</text>
<text x="269.7" y="50.4">ON</text>
<text x="275.6" y="50.4">OFF</text>
<text x="275.6" y="52.9">OFF</text>
<text x="203.2" y="55.5">14</text>
<text x="203.2" y="58">15</text>
<text x="211.6" y="58">0x3C000</text>
<text x="211.7" y="55.5">0x38000</text>
<text x="228" y="55.5">0</text>
<text x="228" y="58">0</text>
<text x="232.7" y="55.5">1</text>
<text x="232.7" y="58">1</text>
<text x="250.7" y="55.5">ON</text>
<text x="250.7" y="58">ON</text>
<text x="256.6" y="55.5">OFF</text>
<text x="256.6" y="58">OFF</text>
<text x="262.9" y="55.5">OFF</text>
<text x="262.9" y="58">OFF</text>
<text x="269.3" y="58">OFF</text>
<text x="269.7" y="55.5">ON</text>
<text x="275.6" y="55.5">OFF</text>
<text x="275.6" y="58">OFF</text>
<text x="203.2" y="60.6">16</text>
<text x="203.2" y="63.1">17</text>
<text x="203.2" y="65.6">18</text>
<text x="211.7" y="60.6">0x40000</text>
<text x="211.7" y="63.1">0x44000</text>
<text x="211.7" y="65.6">0x48000</text>
<text x="228" y="60.6">1</text>
<text x="228" y="63.1">1</text>
<text x="228" y="65.6">1</text>
<text x="232.7" y="60.6">0</text>
<text x="232.7" y="63.1">0</text>
<text x="232.7" y="65.6">0</text>
<text x="237.4" y="63.1">0</text>
<text x="250.2" y="60.6">OFF</text>
<text x="250.2" y="63.1">OFF</text>
<text x="250.2" y="65.6">OFF</text>
<text x="257" y="60.6">ON</text>
<text x="257" y="63.1">ON</text>
<text x="257" y="65.6">ON</text>
<text x="262.9" y="65.6">OFF</text>
<text x="263.4" y="60.6">ON</text>
<text x="263.4" y="63.1">ON</text>
<text x="269.3" y="63.1">OFF</text>
<text x="269.7" y="60.6">ON</text>
<text x="269.7" y="65.6">ON</text>
<text x="276.1" y="60.6">ON</text>
<text x="276.1" y="63.1">ON</text>
<text x="276.1" y="65.6">ON</text>
<text x="203.2" y="68.2">19</text>
<text x="203.2" y="70.7">20</text>
<text x="211.6" y="68.2">0x4C000</text>
<text x="211.7" y="70.7">0x50000</text>
<text x="228" y="68.2">1</text>
<text x="228" y="70.7">1</text>
<text x="232.7" y="68.2">0</text>
<text x="232.7" y="70.7">0</text>
<text x="250.2" y="68.2">OFF</text>
<text x="250.2" y="70.7">OFF</text>
<text x="257" y="68.2">ON</text>
<text x="257" y="70.7">ON</text>
<text x="262.9" y="68.2">OFF</text>
<text x="263.4" y="70.7">ON</text>
<text x="269.3" y="68.2">OFF</text>
<text x="269.7" y="70.7">ON</text>
<text x="275.6" y="70.7">OFF</text>
<text x="276.1" y="68.2">ON</text>
<text x="203.2" y="73.3">21</text>
<text x="203.2" y="75.8">22</text>
<text x="211.7" y="73.3">0x54000</text>
<text x="211.7" y="75.8">0x58000</text>
<text x="228" y="73.3">1</text>
<text x="228" y="75.8">1</text>
<text x="232.7" y="73.3">0</text>
<text x="232.7" y="75.8">0</text>
<text x="250.2" y="73.3">OFF</text>
<text x="250.2" y="75.8">OFF</text>
<text x="257" y="73.3">ON</text>
<text x="257" y="75.8">ON</text>
<text x="262.9" y="75.8">OFF</text>
<text x="263.4" y="73.3">ON</text>
<text x="269.3" y="73.3">OFF</text>
<text x="269.7" y="75.8">ON</text>
<text x="275.6" y="73.3">OFF</text>
<text x="275.6" y="75.8">OFF</text>
<text x="203.2" y="78.3">23</text>
<text x="203.2" y="80.9">24</text>
<text x="203.2" y="83.4">25</text>
<text x="211.6" y="78.3">0x5C000</text>
<text x="211.7" y="80.9">0x60000</text>
<text x="211.7" y="83.4">0x64000</text>
<text x="228" y="78.3">1</text>
<text x="228" y="80.9">1</text>
<text x="228" y="83.4">1</text>
<text x="232.7" y="78.3">0</text>
<text x="232.7" y="80.9">1</text>
<text x="232.7" y="83.4">1</text>
<text x="237.4" y="83.4">0</text>
<text x="250.2" y="78.3">OFF</text>
<text x="250.2" y="80.9">OFF</text>
<text x="250.2" y="83.4">OFF</text>
<text x="256.6" y="80.9">OFF</text>
<text x="256.6" y="83.4">OFF</text>
<text x="257" y="78.3">ON</text>
<text x="262.9" y="78.3">OFF</text>
<text x="263.4" y="80.9">ON</text>
<text x="263.4" y="83.4">ON</text>
<text x="269.3" y="78.3">OFF</text>
<text x="269.3" y="83.4">OFF</text>
<text x="269.7" y="80.9">ON</text>
<text x="275.6" y="78.3">OFF</text>
<text x="276.1" y="80.9">ON</text>
<text x="276.1" y="83.4">ON</text>
<text x="203.2" y="86">26</text>
<text x="203.2" y="88.5">27</text>
<text x="211.6" y="88.5">0x6C000</text>
<text x="211.7" y="86">0x68000</text>
<text x="228" y="86">1</text>
<text x="228" y="88.5">1</text>
<text x="232.7" y="86">1</text>
<text x="232.7" y="88.5">1</text>
<text x="250.2" y="86">OFF</text>
<text x="250.2" y="88.5">OFF</text>
<text x="256.6" y="86">OFF</text>
<text x="256.6" y="88.5">OFF</text>
<text x="262.9" y="86">OFF</text>
<text x="262.9" y="88.5">OFF</text>
<text x="269.3" y="88.5">OFF</text>
<text x="269.7" y="86">ON</text>
<text x="276.1" y="86">ON</text>
<text x="276.1" y="88.5">ON</text>
<text x="203.2" y="91">28</text>
<text x="203.2" y="93.6">29</text>
<text x="211.7" y="91">0x70000</text>
<text x="211.7" y="93.6">0x74000</text>
<text x="228" y="91">1</text>
<text x="228" y="93.6">1</text>
<text x="232.7" y="91">1</text>
<text x="232.7" y="93.6">1</text>
<text x="250.2" y="91">OFF</text>
<text x="250.2" y="93.6">OFF</text>
<text x="256.6" y="91">OFF</text>
<text x="256.6" y="93.6">OFF</text>
<text x="263.4" y="91">ON</text>
<text x="263.4" y="93.6">ON</text>
<text x="269.3" y="93.6">OFF</text>
<text x="269.7" y="91">ON</text>
<text x="275.6" y="91">OFF</text>
<text x="275.6" y="93.6">OFF</text>
<text x="203.2" y="96.1">30</text>
<text x="203.2" y="98.7">31</text>
<text x="211.6" y="98.7">0x7C000</text>
<text x="211.7" y="96.1">0x78000</text>
<text x="228" y="96.1">1</text>
<text x="228" y="98.7">0</text>
<text x="232.7" y="96.1">1</text>
<text x="232.7" y="98.7">0</text>
<text x="250.2" y="96.1">OFF</text>
<text x="250.2" y="98.7">OFF</text>
<text x="256.6" y="96.1">OFF</text>
<text x="256.6" y="98.7">OFF</text>
<text x="262.9" y="96.1">OFF</text>
<text x="262.9" y="98.7">OFF</text>
<text x="269.3" y="98.7">OFF</text>
<text x="269.7" y="96.1">ON</text>
<text x="275.6" y="96.1">OFF</text>
<text x="275.6" y="98.7">OFF</text>
</g>
<g font-size="1.8" fill="#008484">
<text x="134" y="46.6">VCC</text>
<text x="63.6" y="52.9">J1</text>
<text x="138" y="51.7">27C040</text>
<text x="138" y="49.1">U1</text>
<text x="63.6" y="55.5">C rtridge</text>
<text x="128.8" y="56.7">A0</text>
<text x="128.8" y="59.3">A1</text>
<text x="136.8" y="57.7" transform="rotate(-90 136.8 57.7)">VCC</text>
<text x="140.3" y="56.7">D0</text>
<text x="140.3" y="59.3">D1</text>
<text x="44.2" y="60.6">GND</text>
<text x="56.4" y="60.6">GND</text>
<text x="56.4" y="63.1">D7</text>
<text x="56.4" y="65.6">D6</text>
<text x="69.1" y="60.6">GND</text>
<text x="81.3" y="60.6">GND</text>
<text x="128.8" y="61.8">A2</text>
<text x="128.8" y="64.4">A3</text>
<text x="140.3" y="61.8">D2</text>
<text x="140.3" y="64.4">D3</text>
<text x="56.4" y="68.2">D5</text>
<text x="56.4" y="70.7">D4</text>
<text x="69.4" y="68.2">A15</text>
<text x="69.4" y="70.7">A13</text>
<text x="128.8" y="66.9">A4</text>
<text x="128.8" y="69.4">A5</text>
<text x="128.8" y="72">A6</text>
<text x="140.3" y="66.9">D4</text>
<text x="140.3" y="69.4">D5</text>
<text x="140.3" y="72">D6</text>
<text x="56.4" y="73.3">D3</text>
<text x="56.4" y="75.8">D2</text>
<text x="69.4" y="73.3">A12</text>
<text x="69.4" y="75.8">A11</text>
<text x="128.8" y="74.5">A7</text>
<text x="128.8" y="77.1">A8</text>
<text x="140.3" y="74.5">D7</text>
<text x="44.4" y="83.4">VCC</text>
<text x="56.4" y="78.3">D1</text>
<text x="56.4" y="80.9">D0</text>
<text x="56.4" y="83.4">V_{CC}</text>
<text x="69.4" y="78.3">A10</text>
<text x="70.7" y="80.9">A9</text>
<text x="70.7" y="83.4">A8</text>
<text x="128.8" y="79.6">A9</text>
<text x="128.8" y="82.1">A10</text>
<text x="56.4" y="86">~{CS1}</text>
<text x="56.4" y="88.5">A14</text>
<text x="70.7" y="86">A7</text>
<text x="70.7" y="88.5">A3</text>
<text x="128.8" y="84.7">A11</text>
<text x="128.8" y="87.2">A12</text>
<text x="128.8" y="89.8">A13</text>
<text x="56.4" y="91">A2</text>
<text x="56.4" y="93.6">GROMCLK</text>
<text x="70.7" y="91">A6</text>
<text x="70.7" y="93.6">A5</text>
<text x="128.8" y="92.3">A14</text>
<text x="128.8" y="94.8">A15</text>
<text x="56.4" y="96.1">~{DBIN}</text>
<text x="56.4" y="98.7">~{WE}</text>
<text x="70.7" y="96.1">A4</text>
<text x="128.8" y="97.4">A16</text>
<text x="128.8" y="99.9">A17</text>
<text x="56.4" y="103.7">~{CS0}</text>
<text x="118.1" y="107.5">VCC</text>
<text x="128.8" y="102.5">A18</text>
<text x="128.8" y="107.5">VPP</text>
<text x="128.8" y="110.1">~{CE}</text>
<text x="128.8" y="112.6">~{OE}</text>
<text x="136.8" y="113.8" transform="rotate(-90 136.8 113.8)">GND</text>
<text x="98.4" y="120.2">VCC</text>
<text x="133.9" y="122.8">GND</text>
<text x="177.2" y="124.1">VCC</text>
<text x="76.7" y="131.7">Bank</text>
<text x="80.5" y="129.1">SW1</text>
<text x="82.5" y="131.7">Select</text>
<text x="113" y="129.4">RN1</text>
<text x="182.9" y="131.7">C1</text>
<text x="182.9" y="134.2">100nF</text>
<text x="177" y="141.8">GND</text>
<text x="67.8" y="152">GND</text>
</g>
<g font-size="1.8">
<text x="113" y="58.1">A14</text>
<text x="113" y="55.5">A15</text>
<text x="154.9" y="55.5">D0</text>
<text x="154.9" y="58.1">D1</text>
<text x="36.8" y="64.4">D6</text>
<text x="36.8" y="61.9">D7</text>
<text x="113" y="63.2">A12</text>
<text x="113" y="65.7">A11</text>
<text x="113" y="60.6">A13</text>
<text x="154.9" y="63.2">D3</text>
<text x="154.9" y="65.7">D4</text>
<text x="154.9" y="60.6">D2</text>
<text x="36.8" y="67">D5</text>
<text x="36.8" y="69.5">D4</text>
<text x="90.2" y="69.5">A13</text>
<text x="90.2" y="67">A15</text>
<text x="113" y="68.2">A10</text>
<text x="113" y="70.8">A9</text>
<text x="154.9" y="68.2">D5</text>
<text x="154.9" y="70.8">D6</text>
<text x="36.8" y="72">D3</text>
<text x="36.8" y="77.1">D1</text>
<text x="36.8" y="74.6">D2</text>
<text x="90.2" y="77.1">A10</text>
<text x="90.2" y="74.6">A11</text>
<text x="90.2" y="72">A12</text>
<text x="113" y="75.9">A7</text>
<text x="113" y="73.3">A8</text>
<text x="154.9" y="73.3">D7</text>
<text x="36.8" y="79.7">D0</text>
<text x="90.2" y="79.7">A9</text>
<text x="90.2" y="82.2">A8</text>
<text x="113" y="80.9">A5</text>
<text x="113" y="83.5">A4</text>
<text x="113" y="78.4">A6</text>
<text x="36.8" y="89.8">A2</text>
<text x="36.8" y="87.3">A14</text>
<text x="90.2" y="89.8">A6</text>
<text x="90.2" y="84.7">A7</text>
<text x="90.2" y="87.3">A3</text>
<text x="113" y="88.6">A2</text>
<text x="113" y="86">A3</text>
<text x="36.8" y="94.9">~{OE}</text>
<text x="90.2" y="92.4">A5</text>
<text x="90.2" y="94.9">A4</text>
<text x="113" y="93.6">A0</text>
<text x="113" y="91.1">A1</text>
<text x="113" y="98.7">A17</text>
<text x="113" y="101.3">A18</text>
<text x="113" y="96.2">A16</text>
<text x="36.8" y="102.5">~{CE}</text>
<text x="113" y="108.9">~{CE}</text>
<text x="113" y="111.4">~{OE}</text>
<text x="92.7" y="135.5">A16</text>
<text x="92.7" y="140.6">A1</text>
<text x="92.7" y="143.2">A17</text>
<text x="92.7" y="138.1">A0</text>
<text x="92.7" y="145.7">A18</text>
</g>
</svg>
